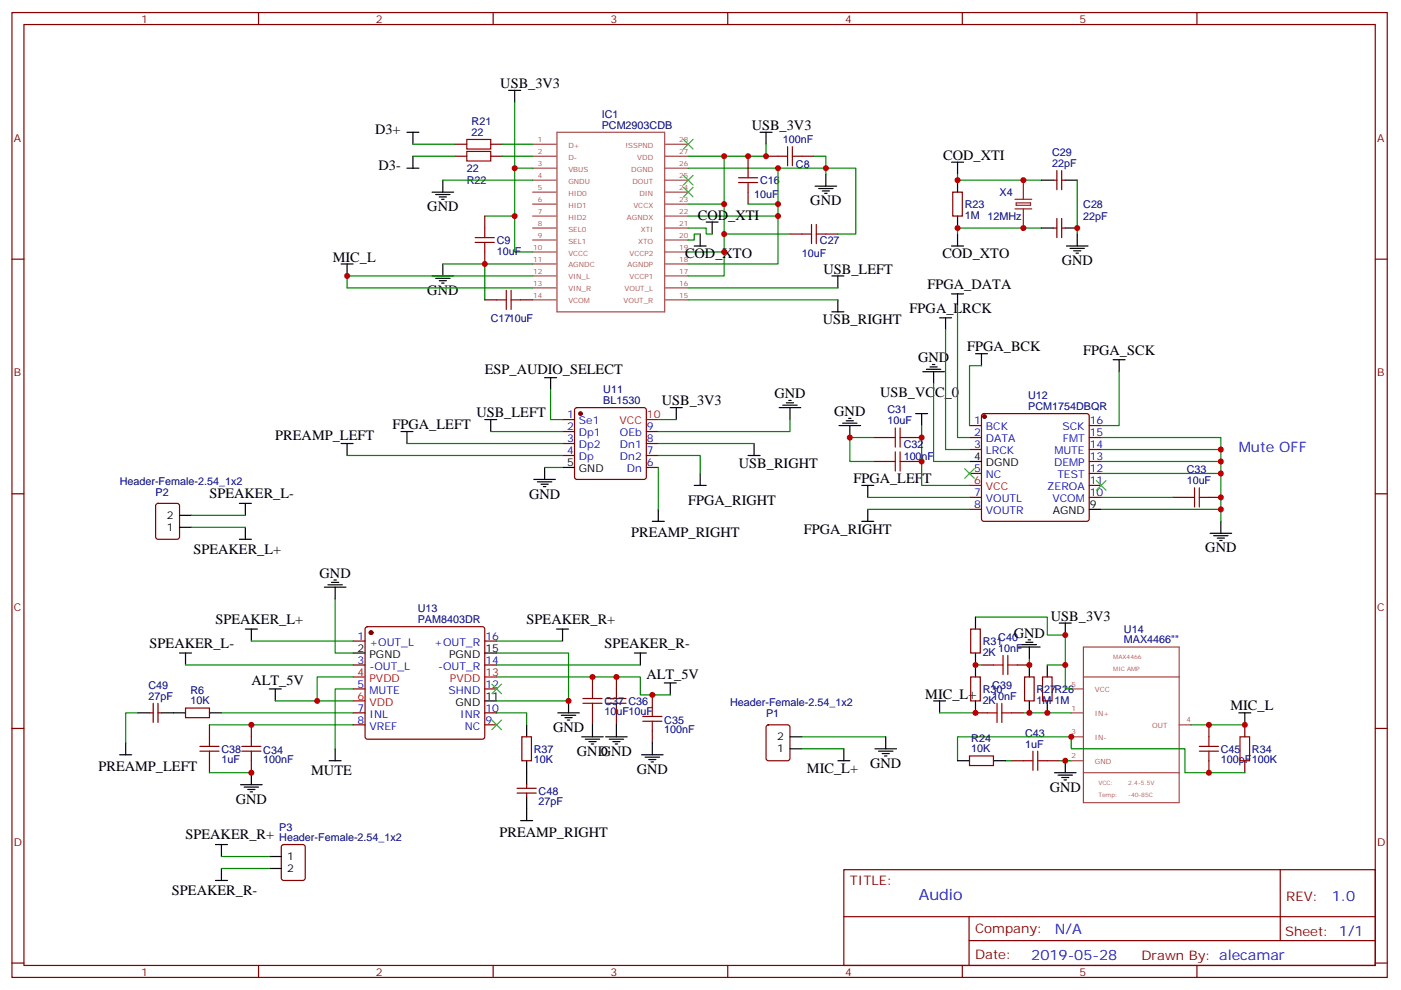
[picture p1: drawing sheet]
<svg xmlns="http://www.w3.org/2000/svg" width="413mm" height="292mm" viewBox="0 0 413 292" stroke-linecap="round" stroke-linejoin="round" font-family="sans-serif">
<g fill="none" stroke="#870000" stroke-width=".35">
<path d="M3.5 3.7h405.4v284.3h-405.4zM7.1 7.2h398.2v277.3h-398.2zM76.2 3.7v3.5M145.3 3.7v3.5M214.5 3.7v3.5M283.6 3.7v3.5M352.8 3.7v3.5M134.1 42.5h3.5M134.1 46h3.5M144.6 42.5h3.6M144.6 46h3.6M220.5 46v3.6"/>
<path d="M220.5 56.6v3.5M225.8 46h3.5M236.4 46h3.5M280.8 56.6h2.8v7.1h-2.8zM310.4 53.1h1.1M311.5 50.3v5.6M312.9 50.3v5.6M312.9 53.1h1.1M3.5 76.4h3.6M142.9 63.7v3.5M142.9 74.3v3.5M232.8 69h3.6"/>
<path d="M243.4 69h3.5M310.4 67.2h1.1M311.5 64.4v5.6M312.9 64.4v5.6M312.9 67.2h1.1M405.3 76.4h3.6M142.9 88.4h3.5M153.5 88.4h3.5M165.8 123.6h3.5M165.8 127.2h3.5M165.8 130.7h3.5M165.8 134.2h3.5"/>
<path d="M169.6 120.3l.4-.2h19.8l.5 .2 .2 .5v19.8l-.2 .5-.5 .2h-19.8l-.5-.2-.2-.5v-19.8zM190.5 127.2h3.5M190.5 130.7h3.5M190.5 134.2h3.5M190.5 137.8h3.5M257.5 128.9h3.6M257.5 136h3.6M268.1 128.9h3.5M268.1 136h3.5M285.8 125.4h3.5M285.8 128.9h3.5M285.8 132.5h3.5"/>
<path d="M285.8 139.5h3.5M289.5 122.1l.5-.2h30.3l.5 .2 .2 .5v30.3l-.2 .5-.5 .2h-30.3l-.5-.2-.2-.5v-30.3zM321 125.4h3.6M321 128.9h3.6M321 132.5h3.6M321 139.5h3.6M321 136h3.6M3.5 145.5h3.6M46.1 148.5l.5-.2h5.6l.7 .5v9.4l-.4 .7h-5.9l-.7-.4v-9.5zM285.8 146.6h3.5M285.8 150.1h3.5M321 146.6h3.6"/>
<path d="M321 143.1h3.6M345.7 146.6h3.5M356.3 146.6h3.5M405.3 145.5h3.6M104.1 188.9h3.5M104.1 196h3.5M107.8 184.9l.5-.2h33.9l.5 .2 .2 .5v31.7l-.3 .5-.4 .2h-33.9l-.5-.2-.2-.5v-31.7zM142.9 188.9h3.5M142.9 196h3.5M174.6 199.5v3.5M181.7 199.5v3.5M286.1 199.5h2.8v7.1h-2.8z"/>
<path d="M286.1 185.4h2.8v7h-2.8zM289.3 196h3.5M299.9 196h3.5M302 199.5h2.8v7.1h-2.8zM307.3 199.5h2.8v7.1h-2.8zM3.5 214.7h3.6M44.1 210.1h1.1M45.2 207.3v5.6M46.6 210.1h1M46.6 207.3v5.6M54.7 208.7h7v2.8h-7zM61.7 213.6v3.5"/>
<path d="M74.1 213.6v3.5M104.1 203h3.5M104.1 210.1h3.5M104.1 213.6h3.5M142.9 203h3.5M142.9 210.1h3.5M142.9 213.6h3.5M153.8 217.1h2.8v7.1h-2.8zM174.6 210.1v3.5M181.7 210.1v3.5M192.3 204.8v3.5M192.3 215.4v3.5"/>
<path d="M226 213.8l.5-.2h5.6l.7 .4v9.5l-.4 .6-5.9 .1-.7-.5v-9.4zM287.5 210.1h3.5M298.1 210.1h3.5M356.3 213.6v3.5M366.9 213.6v3.5M405.3 214.7h3.6M61.7 224.2v3.5M74.1 224.2v3.5M152.4 233.7h5.6M152.4 232.3h5.6M155.2 231.2v1.1M155.2 233.7v1.1"/>
<path d="M285.8 222.8h7v2.8h-7zM298.1 224.2h3.5M308.7 224.2h3.5M356.3 224.2v3.5M366.9 224.2v3.5M83.1 249.1l.5-.2h5.7l.6 .4 .1 9.5-.5 .6-5.9 .1-.6-.5-.1-9.4zM248.7 256.3h156.6v28.2h-156.6zM377.3 256.3v20.9M248.7 270.1h156.5M285.6 277.2h119.6M285.6 270.1v14.2M3.5 283.8h3.6"/>
<path d="M76.2 284.5v3.5M145.3 284.5v3.5M214.5 284.5v3.5M283.6 284.5v3.5M352.8 284.5v3.5M405.3 283.8h3.6"/>
</g>
<g fill="none" stroke="#a64a4a" stroke-width=".35">
<path d="M164.2 39h31.7v52.9h-31.7zM157 42.5h6.9M157 46h6.9M157 49.6h6.9M157 53.1h6.9M157 56.6h6.9M195.9 42.5h6.9M195.9 46h6.9M195.9 49.6h6.9M195.9 53.1h6.9M195.9 56.6h6.9M157 60.1h6.9"/>
<path d="M157 63.7h6.9M157 67.2h6.9M157 70.7h6.9M157 74.3h6.9M157 77.8h6.9M195.9 60.1h6.9M195.9 63.7h6.9M195.9 67.2h6.9M195.9 70.7h6.9M195.9 74.3h6.9M195.9 77.8h6.9M157 81.3h6.9"/>
<path d="M157 84.8h6.9M157 88.4h6.9M195.9 81.3h6.9M195.9 84.8h6.9M195.9 88.4h6.9M319.3 199.5h28.2M319.3 190.7h28.2v45.8h-28.2zM315.7 210.1h3.5M315.7 217.1h3.5M315.7 203h3.5M347.5 213.6h3.5M315.7 224.2h3.5"/>
<path d="M319.3 227.7h28.2"/>
</g>
<g fill="none" stroke="#000" stroke-width=".35">
<path d="M119.9 39h3.6M121.7 39v3.5M149.9 26.6h3.6M151.7 26.6v3.6M224 39h3.5M225.8 39v3.5M119.9 49.6h3.6M121.7 46v3.6M127.4 56.6h6.3M128.4 57.3h4.2M129.5 58h2.1M130.2 58.7h.7"/>
<path d="M130.5 53.1v3.5M240.2 54.9h6.4M241.3 55.6h4.2M242.4 56.3h2.1M243.1 57h.7M243.4 51.3v3.6M280.5 47.8h3.5M282.2 47.8v3.5M282.2 53.1v3.5M306.9 53.1h3.5M314 53.1h3.5M100.5 77.8h3.6"/>
<path d="M102.3 77.8v3.5M130.5 77.8v3.5M204.6 72.5h3.5M206.4 69v3.5M208.1 65.4h3.6M209.9 65.4v3.6M280.5 72.5h3.5M282.2 63.7v3.5M282.2 69v3.5M306.9 67.2h3.5M314 67.2h3.5M314.3 72.5h6.4"/>
<path d="M315.4 73.2h4.2M316.4 73.9h2.2M317.1 74.6h.8M317.5 69v3.5M127.4 81.3h6.3M128.4 82h4.2M129.5 82.7h2.1M130.2 83.4h.7M245.2 81.3h3.5M245.2 91.9h3.5M246.9 81.3v3.5M246.9 88.4v3.5"/>
<path d="M276.9 93.7h3.6M278.7 93.7v3.5M280.5 86.6h3.5M282.2 86.6v3.5M160.5 111.3h3.5M162.3 111.3v3.5M230.7 119.4h4.2M231.8 118.7h2.1M232.5 118h.7M272 109.5h6.3M273 108.8h4.3M274.1 108.1h2.1"/>
<path d="M274.8 107.4h.7M275.2 109.5v3.6M287.5 104.2h3.5M289.3 104.2v3.6M328.1 106h3.5M329.8 106v3.5M100.5 130.7h3.6M102.3 130.7v3.5M118.2 127.2h3.5M119.9 127.2v3.5M142.9 123.6h3.5M144.6 123.6v3.6"/>
<path d="M160.5 137.8v3.5M165.8 137.8h3.5M197.6 120.1h3.5M199.3 120.1v3.5M206.4 139.5v3.6M220.5 134.2h3.5M222.2 130.7v3.5M229.7 120.1h6.3M232.8 120.1v3.5M247.3 125.4h6.3M248.4 124.7h4.2M249.4 124h2.1"/>
<path d="M250.1 123.3h.7M250.5 125.4v3.5M269.9 121.9h3.5M271.6 121.9v3.5M285.8 136h3.5M52.9 155.4h3.5M52.9 151.9h3.5M70.6 148.3h3.5M70.6 158.9h3.5M72.3 148.3v3.6M72.3 155.4v3.5M157.3 141.3h6.4"/>
<path d="M158.4 142h4.2M159.5 142.7h2.1M160.2 143.4h.7M192.3 153.6h3.5M194 150.1v3.5M204.6 143.1h3.5M254 143.1h3.5M254 153.6h3.5M255.8 143.1v3.5M255.8 150.1v3.5M321 150.1h3.6M356.7 157.2h6.3"/>
<path d="M357.7 157.9h4.2M358.8 158.6h2.1M359.5 159.3h.7M359.8 153.6v3.6M95.6 173h6.4M96.7 172.3h4.2M97.7 171.6h2.1M98.4 170.9h.7M98.8 173v3.6M52.9 192.4h3.5M54.7 192.4v3.6M72.3 185.4h3.5"/>
<path d="M74.1 185.4v3.5M104.1 192.4h3.5M142.9 192.4h3.5M164 185.4h3.6M165.8 185.4v3.5M187 192.4h3.5M188.7 192.4v3.6M287.5 181.9v3.5M287.5 192.4v7.1M300.2 190.7h6.4M301.3 190h4.2M302.3 189.3h2.1"/>
<path d="M303 188.6h.7M303.4 190.7v3.5M303.4 196v3.5M308.7 196v3.5M312.2 183.6h3.5M314 183.6v3.5M37 218.9v3.5M40.6 210.1h3.5M47.6 210.1h7.1M61.7 210.1h3.6M79.4 203h3.5M81.1 203v3.6"/>
<path d="M142.9 206.6h3.5M155.2 213.6v3.5M164.4 210.1h6.3M165.5 210.8h4.2M166.5 211.5h2.1M167.2 212.2h.7M167.6 206.6v3.5M171.4 217.1h6.4M172.5 217.8h4.2M173.6 218.5h2.1M174.3 219.3h.7M174.6 213.6v3.5"/>
<path d="M178.5 217.1h6.4M179.6 217.8h4.2M180.6 218.5h2.1M181.3 219.3h.7M181.7 213.6v3.5M192.3 218.9v3.5M195.8 201.3h3.5M197.6 201.3v3.5M232.8 217.1h3.6M261.1 217.1v3.6M275.2 206.6h3.5M276.9 206.6v3.5"/>
<path d="M287.5 206.6v3.5M303.4 206.6v3.5M308.7 206.6v3.5M365.1 210.1h3.6M366.9 210.1v3.5M35.3 222.4h3.5M70.9 231.2h6.4M72 232h4.2M73 232.7h2.1M73.7 233.4h.7M74.1 227.7v3.5M97 224.2h3.5"/>
<path d="M98.8 220.7v3.5M155.2 224.2v7M155.2 234.8v7M189.1 222.4h6.3M190.1 223.1h4.3M191.2 223.8h2.1M191.9 224.5h.7M232.8 220.7h3.6M246.9 224.2h3.6M248.7 220.7v3.5M257.9 220.7h6.3M258.9 221.4h4.3"/>
<path d="M260 222.1h2.1M260.7 222.8h.7M282.2 224.2h3.6M292.8 224.2h3.5M310.8 227.7h6.3M311.9 228.4h4.2M312.9 229.1h2.1M313.6 229.8h.7M314 224.2v3.5M63.5 248.9h3.5M63.5 259.5h3.5M65.3 248.9v3.5"/>
<path d="M65.3 255.9v3.6M79.4 252.4h3.5M79.4 255.9h3.5M153.5 241.8h3.5"/>
</g>
<g fill="none" stroke="#a10000" stroke-width=".35">
<path d="M137.6 41.1h7v2.8h-7zM137.6 44.6h7v2.8h-7zM217.7 52.4h5.6M217.7 53.8h5.6M220.5 49.6v2.8M220.5 53.8v2.8M229.3 46h2.8M232.1 43.2v5.7M233.5 46h2.9M233.5 43.2v5.7M140.1 70h5.6M140.1 71.4h5.6"/>
<path d="M142.9 67.2v2.8M142.9 71.4v2.9M236.4 69h2.8M239.2 66.1v5.7M240.6 69h2.8M240.6 66.1v5.7M146.4 88.4h2.8M149.2 85.5v5.7M150.6 85.5v5.7M150.6 88.4h2.9M261.1 128.9h2.8M261.1 136h2.8"/>
<path d="M263.9 126.1v5.7M263.9 133.2v5.6M265.3 128.9h2.8M265.3 126.1v5.7M265.3 133.2v5.6M265.3 136h2.8M349.2 146.6h2.9M352.1 143.8v5.6M353.5 146.6h2.8M353.5 143.8v5.6M292.8 196h2.8M295.6 193.1v5.7"/>
<path d="M297 193.1v5.7M297 196h2.9M58.9 220h5.7M61.7 217.1v2.9M71.3 220h5.6M74.1 217.1v2.9M171.8 207.3h5.6M171.8 205.8h5.6M174.6 203v2.8M174.6 207.3v2.8M178.9 207.3h5.6M178.9 205.8h5.6"/>
<path d="M181.7 203v2.8M181.7 207.3v2.8M189.4 211.1h5.7M189.4 212.5h5.7M192.3 208.3v2.8M192.3 212.5v2.9M291 210.1h2.9M293.9 207.3v5.6M295.3 207.3v5.6M295.3 210.1h2.8M353.5 220h5.6M356.3 217.1v2.9"/>
<path d="M365.5 217.1h2.8v7.1h-2.8zM58.9 221.4h5.7M61.7 221.4v2.8M71.3 221.4h5.6M74.1 221.4v2.8M301.6 224.2h2.8M304.4 221.4v5.6M305.9 221.4v5.6M305.9 224.2h2.8M353.5 221.4h5.6M356.3 221.4v2.8"/>
</g>
<g fill="none" stroke="#008700" stroke-width=".35">
<path d="M151.7 30.2v19.4h5.3M121.7 42.5h12.4M121.7 46h12.4M130.5 53.1h26.5M148.2 42.5h8.8M148.2 46h8.8M151.7 49.6v24.7h5.3M202.8 49.6h49.4v19.4h-5.3M213.4 46v14.1h-10.6M225.8 42.5v3.5h-23M229.3 49.6v10.5h-8.8M239.9 46h3.5v5.3"/>
<path d="M282.2 51.3v1.8h24.7M317.5 53.1v15.9M130.5 77.8h26.5M142.9 63.7h8.8M142.9 77.8v10.6M202.8 67.2h5.3v1.8h1.8M202.8 63.7h26.5M206.4 69h-1.8v1.7h-1.8M213.4 60.1v14.2h-10.6M213.4 74.3v7h-10.6M213.4 69h19.4M229.3 60.1v17.7h-26.5"/>
<path d="M306.9 67.2h-24.7v1.8M157 81.3h-54.7v3.5h54.7M202.8 84.8h44.1M202.8 88.4h44.1M278.7 97.2v35.3h7.1M282.2 90.1v38.8h3.6M162.3 114.8v8.8h3.5M275.2 113.1v22.9h10.6M289.3 107.8h-3.5v17.6M329.8 109.5v15.9h-5.2M102.3 134.2h63.5M119.9 130.7h45.9"/>
<path d="M144.6 127.2h21.2M160.5 137.8h5.3M194 134.2h12.4v5.3M194 130.7h28.2M194 137.8v12.3M194 123.6h5.3M232.8 123.6v3.6h-38.8M257.5 128.9h-7v7.1h7M271.6 125.4v17.7h14.2M324.6 139.5h35.2v10.6M324.6 128.9h35.2v10.6M324.6 136h35.2"/>
<path d="M324.6 132.5h35.2M56.4 155.4h15.9M56.4 151.9h15.9M255.8 146.6h30M255.8 150.1h30M324.6 150.1h35.2v3.5M324.6 146.6h21.1M98.8 176.6v15.8h5.3M54.7 196h49.4M74.1 188.9h30M104.1 199.5h-10.6v7.1h-12.4M146.4 192.4h21.2v14.2h-21.2"/>
<path d="M146.4 199.5h42.3v5.3h8.9M146.4 188.9h19.4M146.4 196h42.3M287.5 181.9h21.2v5.2h5.3v15.9h1.7M287.5 196h1.8M303.4 194.2v1.8M308.7 196h5.3M40.6 210.1h-3.6v8.8M61.7 213.6h42.4M65.3 210.1h38.8M93.5 206.6h10.6M104.1 203h-5.3v17.7"/>
<path d="M146.4 210.1h8.8v3.5M236.4 217.1h24.7M276.9 210.1h10.6M301.6 210.1h14.1M351 213.6h15.9M61.7 227.7h12.4M236.4 220.7h12.3M282.2 224.2v-7.1h33.5v3.6h33.5v7h17.7M296.3 224.2h1.8M312.2 224.2h3.5M65.3 252.4h14.1M65.3 255.9h14.1"/>
</g>
<g fill="none" stroke="#3c3" stroke-width=".35">
<path d="M201.4 41.1l2.9 2.8M201.4 51.7l2.9 2.8M201.4 55.2l2.9 2.8M204.3 41.1l-2.9 2.8M204.3 51.7l-2.9 2.8M204.3 55.2l-2.9 2.8M284.3 138.1l2.9 2.8M287.2 138.1l-2.9 2.8M323.1 141.6l2.9 2.9M326 141.6l-2.9 2.9M145 201.6l2.8 2.8M145 212.2l2.8 2.8"/>
<path d="M147.8 201.6l-2.8 2.8M147.8 212.2l-2.8 2.8"/>
</g>
<path d="M299.2 58.7h4.9M299.5 59.8h4.2v.7h-4.2zM301.6 53.1v5.6M299.2 61.6h4.9M301.6 61.6v5.6" fill="none" stroke="#8c2424" stroke-width=".35"/>
<g fill="#870000" stroke="#870000" stroke-width=".35">
<circle cx="171.1" cy="121.9" r=".53"/>
<circle cx="290.2" cy="122.8" r=".53"/>
<circle cx="109.4" cy="186.4" r=".53"/>
</g>
<path d="M190.5 123.6h3.5M285.8 143.1h3.5M104.1 199.5h3.5M142.9 199.5h3.5M104.1 206.6h3.5" fill="none" stroke="#f00" stroke-width=".35"/>
<g fill="#c00">
<circle cx="359.8" cy="132.5" r=".88"/>
<circle cx="102.3" cy="81.3" r=".88"/>
<circle cx="315.7" cy="217.1" r=".88"/>
<circle cx="356.3" cy="227.7" r=".88"/>
<circle cx="314" cy="187.1" r=".88"/>
<circle cx="287.5" cy="196" r=".88"/>
<circle cx="314" cy="196" r=".88"/>
<circle cx="314" cy="224.2" r=".88"/>
<circle cx="174.6" cy="199.5" r=".88"/>
<circle cx="181.7" cy="199.5" r=".88"/>
<circle cx="192.3" cy="204.8" r=".88"/>
<circle cx="359.8" cy="139.5" r=".88"/>
<circle cx="359.8" cy="150.1" r=".88"/>
<circle cx="271.6" cy="136" r=".88"/>
<circle cx="317.5" cy="67.2" r=".88"/>
<circle cx="301.6" cy="67.2" r=".88"/>
<circle cx="282.2" cy="67.2" r=".88"/>
<circle cx="301.6" cy="53.1" r=".88"/>
<circle cx="282.2" cy="53.1" r=".88"/>
<circle cx="213.4" cy="69" r=".88"/>
<circle cx="229.3" cy="63.7" r=".88"/>
<circle cx="213.4" cy="74.3" r=".88"/>
<circle cx="213.4" cy="46" r=".88"/>
<circle cx="220.5" cy="46" r=".88"/>
<circle cx="142.9" cy="77.8" r=".88"/>
<circle cx="225.8" cy="46" r=".88"/>
<circle cx="243.4" cy="49.6" r=".88"/>
<circle cx="151.7" cy="49.6" r=".88"/>
<circle cx="151.7" cy="63.7" r=".88"/>
<circle cx="229.3" cy="49.6" r=".88"/>
<circle cx="213.4" cy="60.1" r=".88"/>
<circle cx="229.3" cy="60.1" r=".88"/>
<circle cx="271.6" cy="128.9" r=".88"/>
<circle cx="250.5" cy="128.9" r=".88"/>
<circle cx="359.8" cy="146.6" r=".88"/>
<circle cx="359.8" cy="136" r=".88"/>
<circle cx="167.6" cy="206.6" r=".88"/>
<circle cx="93.5" cy="206.6" r=".88"/>
<circle cx="74.1" cy="213.6" r=".88"/>
<circle cx="74.1" cy="227.7" r=".88"/>
<circle cx="303.4" cy="210.1" r=".88"/>
<circle cx="308.7" cy="210.1" r=".88"/>
<circle cx="287.5" cy="210.1" r=".88"/>
<circle cx="303.4" cy="196" r=".88"/>
<circle cx="356.3" cy="213.6" r=".88"/>
<circle cx="366.9" cy="213.6" r=".88"/>
</g>
<text font-size="4.6" fill="#00f" x="270.8" y="265.3">Audio</text>
<g font-size="4.2">
<text x="147.5" y="25.9">USB_3V3</text>
<text x="110.5" y="39.4">D3+</text>
<text x="221.5" y="38.3">USB_3V3</text>
<text x="278" y="47.1">COD_XTI</text>
<text x="111.6" y="50">D3-</text>
<text x="125.9" y="62.3">GND</text>
<text x="205.7" y="64.7">COD_XTI</text>
<text x="238.8" y="60.5">GND</text>
<text x="98.1" y="77.1">MIC_L</text>
<text x="201.9" y="76.1">COD_XTO</text>
<text x="277.8" y="76.1">COD_XTO</text>
<text x="242.7" y="80.6">USB_LEFT</text>
<text x="312.9" y="78.1">GND</text>
<text x="125.9" y="87">GND</text>
<text x="273.4" y="85.1">FPGA_DATA</text>
<text x="242.5" y="95.5">USB_RIGHT</text>
<text x="268.1" y="92.2">FPGA_LRCK</text>
<text x="270.6" y="106.8">GND</text>
<text x="285.1" y="103.5">FPGA_BCK</text>
<text x="319.3" y="104.5">FPGA_SCK</text>
<text x="142.9" y="110.2">ESP_AUDIO_SELECT</text>
<text x="195.1" y="119.4">USB_3V3</text>
<text x="228.3" y="117.4">GND</text>
<text x="259.4" y="116.9">USB_VCC_0</text>
<text x="140.4" y="122.9">USB_LEFT</text>
<text x="245.9" y="122.7">GND</text>
<text x="81.1" y="129.6">PREAMP_LEFT</text>
<text x="115.7" y="126.5">FPGA_LEFT</text>
<text x="217.8" y="137.8">USB_RIGHT</text>
<text x="251.5" y="142.3">FPGA_LEFT</text>
<text x="61.7" y="146.8">SPEAKER_L-</text>
<text x="155.9" y="146.9">GND</text>
<text x="202.8" y="149">FPGA_RIGHT</text>
<text x="186" y="158.4">PREAMP_RIGHT</text>
<text x="236.9" y="157.2">FPGA_RIGHT</text>
<text x="57" y="163.3">SPEAKER_L+</text>
<text x="355.3" y="162.8">GND</text>
<text x="94.2" y="170.3">GND</text>
<text x="63.5" y="183.9">SPEAKER_L+</text>
<text x="155.2" y="183.9">SPEAKER_R+</text>
<text x="309.7" y="182.9">USB_3V3</text>
<text x="44.1" y="190.9">SPEAKER_L-</text>
<text x="178.2" y="190.9">SPEAKER_R-</text>
<text x="298.8" y="187.9">GND</text>
<text x="74.1" y="201.9">ALT_5V</text>
<text x="190.5" y="200.1">ALT_5V</text>
<text x="272.7" y="205.9">MIC_L+</text>
<text x="362.7" y="209.4">MIC_L</text>
<text x="163" y="215.7">GND</text>
<text x="29" y="227.2">PREAMP_LEFT</text>
<text x="170" y="222.8">GND</text>
<text x="177.1" y="222.8">GND</text>
<text x="237.8" y="227.8">MIC_L+</text>
<text x="256.5" y="226.3">GND</text>
<text x="91.7" y="228.4">MUTE</text>
<text x="187.7" y="228.1">GND</text>
<text x="309.4" y="233.4">GND</text>
<text x="69.5" y="236.9">GND</text>
<text x="54.7" y="247.4">SPEAKER_R+</text>
<text x="147.2" y="246.6">PREAMP_RIGHT</text>
<text x="50.7" y="263.8">SPEAKER_R-</text>
</g>
<g font-size="4.2" fill="#00f">
<text x="365.1" y="133.2">Mute OFF</text>
<text x="392.5" y="265.6">1.0</text>
<text x="310.9" y="275.1">N/A</text>
<text x="304" y="282.9">2019-05-28</text>
</g>
<g font-size="3.9" fill="#800">
<text x="250.5" y="260.9">TITLE:</text>
<text x="379.1" y="265.6">REV:</text>
<text x="287.4" y="275.1">Company:</text>
<text x="378.7" y="275.7">Sheet: 1/1</text>
<text x="287.4" y="282.8">Date:</text>
<text x="336.4" y="282.8">Drawn By: alecamar</text>
</g>
<g font-size="3.2" fill="#800">
<text x="41.6" y="6.7">1</text>
<text x="110.8" y="6.7">2</text>
<text x="179.9" y="6.7">3</text>
<text x="249.1" y="6.7">4</text>
<text x="318.2" y="6.7">5</text>
<text x="4.1" y="41.8">A</text>
<text x="405.9" y="41.8">A</text>
<text x="4.1" y="110.9">B</text>
<text x="405.9" y="110.9">B</text>
<text x="4.1" y="180.1">C</text>
<text x="405.9" y="180.1">C</text>
<text x="4.1" y="249.2">D</text>
<text x="405.9" y="249.2">D</text>
<text x="41.6" y="287.5">1</text>
<text x="110.8" y="287.5">2</text>
<text x="179.9" y="287.5">3</text>
<text x="249.1" y="287.5">4</text>
<text x="318.2" y="287.5">5</text>
</g>
<g font-size="3.2" fill="#000080">
<text x="177.4" y="34.7">IC1</text>
<text x="139" y="40">22</text>
<text x="139" y="36.9">R21</text>
<text x="177.4" y="37.9">PCM2903CDB</text>
<text x="230.7" y="42.2">100nF</text>
<text x="310.1" y="46.1">C29</text>
<text x="137.6" y="50.8">22</text>
<text x="234.6" y="49.4">C8</text>
<text x="310.1" y="49.2">22pF</text>
<text x="137.6" y="54.3">R22</text>
<text x="222.2" y="58.2">10uF</text>
<text x="224" y="54.3">C16</text>
<text x="294.6" y="57.9">X4</text>
<text x="284.3" y="64.5">1M</text>
<text x="284.3" y="61.3">R23</text>
<text x="291" y="64.9">12MHz</text>
<text x="319.3" y="64.9">22pF</text>
<text x="319.3" y="61.4">C28</text>
<text x="146.4" y="71.9">C9</text>
<text x="241.7" y="71.9">C27</text>
<text x="146.4" y="75">10uF</text>
<text x="236.4" y="75.8">10uF</text>
<text x="144.6" y="94.9">C1710uF</text>
<text x="177.8" y="119.1">BL1530</text>
<text x="177.8" y="115.8">U11</text>
<text x="303.1" y="117.7">U12</text>
<text x="261.6" y="125.1">10uF</text>
<text x="261.6" y="121.9">C31</text>
<text x="303" y="120.8">PCM1754DBQR</text>
<text x="266.3" y="131.9">C32</text>
<text x="266.3" y="135.4">100nF</text>
<text x="35.3" y="142.8">Header-Female-2.54_1x2</text>
<text x="349.8" y="142.7">10uF</text>
<text x="349.8" y="139.5">C33</text>
<text x="45.9" y="146">P2</text>
<text x="123.1" y="183.6">PAM8403DR</text>
<text x="123.1" y="180.4">U13</text>
<text x="289.6" y="190">R31</text>
<text x="294.2" y="188.9">C40</text>
<text x="331.3" y="189.6">MAX4466&quot;&quot;</text>
<text x="331.3" y="186.5">U14</text>
<text x="289.6" y="193.2">2K</text>
<text x="294.2" y="192.1">10nF</text>
<text x="43.8" y="203.1">C49</text>
<text x="292.5" y="203">C39</text>
<text x="43.8" y="206.2">27pF</text>
<text x="56.1" y="207.6">10K</text>
<text x="56.1" y="204.5">R6</text>
<text x="178.2" y="207.7">C37 C36</text>
<text x="215.2" y="208.1">Header-Female-2.54_1x2</text>
<text x="289.6" y="207.3">2K</text>
<text x="289.6" y="204.2">R30</text>
<text x="292.5" y="206.2">10nF</text>
<text x="305.5" y="207.3">1M 1M</text>
<text x="305.5" y="204.1">R27R26</text>
<text x="178.2" y="210.9">10uF10uF</text>
<text x="195.8" y="213.4">C35</text>
<text x="225.8" y="211.3">P1</text>
<text x="65.3" y="221.8">C38</text>
<text x="157.3" y="221.8">R37</text>
<text x="195.8" y="216.1">100nF</text>
<text x="286.3" y="221.7">10K</text>
<text x="286.3" y="218.5">R24</text>
<text x="302.1" y="220.3">1uF</text>
<text x="302.1" y="217.1">C43</text>
<text x="359.8" y="221.8">C45</text>
<text x="369" y="221.8">R34</text>
<text x="65.3" y="225">1uF</text>
<text x="77.6" y="225">100nF</text>
<text x="77.6" y="222.2">C34</text>
<text x="157.3" y="225">10K</text>
<text x="359.8" y="225">100pF100K</text>
<text x="158.7" y="237.3">27pF</text>
<text x="158.8" y="234.2">C48</text>
<text x="82.3" y="245">P3</text>
<text x="82.3" y="247.8">Header-Female-2.54_1x2</text>
</g>
<g font-size="3.2" fill="#00f">
<text x="167.1" y="123.3">1</text>
<text x="170.6" y="125.1">Se1</text>
<text x="287.1" y="125.1">1</text>
<text x="321.2" y="125.1">16</text>
<text x="167.1" y="126.8">2</text>
<text x="167.1" y="130.4">3</text>
<text x="170.6" y="128.6">Dp1</text>
<text x="182.7" y="128.6">OEb</text>
<text x="190.7" y="130.4">8</text>
<text x="190.7" y="126.8">9</text>
<text x="287.1" y="128.6">2</text>
<text x="290.6" y="126.8">BCK</text>
<text x="290.6" y="130.4">DATA</text>
<text x="313.1" y="126.8">SCK</text>
<text x="313.3" y="130.4">FMT</text>
<text x="321.2" y="128.6">15</text>
<text x="167.1" y="133.9">4</text>
<text x="170.6" y="132.1">Dp2</text>
<text x="170.6" y="135.6">Dp</text>
<text x="182.7" y="135.6">Dn2</text>
<text x="182.7" y="132.1">Dn1</text>
<text x="190.7" y="137.4">6</text>
<text x="190.7" y="133.9">7</text>
<text x="287.1" y="132.1">3</text>
<text x="290.6" y="133.9">LRCK</text>
<text x="310.7" y="137.4">DEMP</text>
<text x="310.8" y="133.9">MUTE</text>
<text x="321.2" y="135.6">13</text>
<text x="321.2" y="132.1">14</text>
<text x="184.7" y="139.2">Dn</text>
<text x="287.1" y="139.2">5</text>
<text x="290.6" y="140.9">NC</text>
<text x="311.6" y="140.9">TEST</text>
<text x="321.2" y="142.7">11</text>
<text x="321.2" y="139.2">12</text>
<text x="287.1" y="146.2">7</text>
<text x="287.1" y="149.8">8</text>
<text x="290.6" y="148">VOUTL</text>
<text x="308.7" y="144.5">ZEROA</text>
<text x="310.2" y="148">VCOM</text>
<text x="321.2" y="146.2">10</text>
<text x="290.6" y="151.5">VOUTR</text>
<text x="105.4" y="188.6">1</text>
<text x="108.9" y="190.3">+OUT_L</text>
<text x="128" y="190.3">+OUT_R</text>
<text x="143.1" y="188.6">16</text>
<text x="105.4" y="195.6">3</text>
<text x="108.9" y="197.4">-OUT_L</text>
<text x="129.1" y="197.4">-OUT_R</text>
<text x="143.1" y="195.6">14</text>
<text x="105.4" y="202.7">5</text>
<text x="143.1" y="202.7">12</text>
<text x="105.4" y="209.7">7</text>
<text x="108.9" y="204.4">MUTE</text>
<text x="132.2" y="204.4">SHND</text>
<text x="143.1" y="209.7">10</text>
<text x="105.4" y="213.3">8</text>
<text x="108.9" y="211.5">INL</text>
<text x="108.9" y="215">VREF</text>
<text x="135.7" y="211.5">INR</text>
<text x="137" y="215">NC</text>
<text x="143.1" y="213.3">9</text>
</g>
<g font-size="3.2" fill="#f00">
<text x="182.6" y="125.1">VCC</text>
<text x="190.7" y="123.3">10</text>
<text x="287.1" y="142.7">6</text>
<text x="290.6" y="144.5">VCC</text>
<text x="105.4" y="199.1">4</text>
<text x="108.9" y="200.9">PVDD</text>
<text x="132.6" y="200.9">PVDD</text>
<text x="143.1" y="199.1">13</text>
<text x="105.4" y="206.2">6</text>
<text x="108.9" y="208">VDD</text>
</g>
<g font-size="3.2">
<text x="167.1" y="137.4">5</text>
<text x="287.1" y="135.6">4</text>
<text x="290.6" y="137.4">DGND</text>
<text x="170.6" y="139.2">GND</text>
<text x="321.2" y="149.8">9</text>
<text x="49.1" y="152.9">2</text>
<text x="310.3" y="151.5">AGND</text>
<text x="49.1" y="156.5">1</text>
<text x="105.4" y="192.1">2</text>
<text x="108.9" y="193.9">PGND</text>
<text x="132.4" y="193.9">PGND</text>
<text x="143.1" y="192.1">15</text>
<text x="134.3" y="208">GND</text>
<text x="143.1" y="206.2">11</text>
<text x="229.1" y="221.7">1</text>
<text x="229.1" y="218.2">2</text>
<text x="84.7" y="253.5">1</text>
<text x="84.7" y="257">2</text>
</g>
<g font-size="2.1" fill="#a54b4b">
<text x="158.5" y="41.8">1</text>
<text x="200.2" y="41.8">28</text>
<text x="158.5" y="45.3">2</text>
<text x="167.5" y="43.6">D+</text>
<text x="167.5" y="47.1">D-</text>
<text x="184.3" y="43.6">!SSPND</text>
<text x="187.8" y="47.1">VDD</text>
<text x="200.2" y="45.3">27</text>
<text x="158.5" y="48.9">3</text>
<text x="158.5" y="52.4">4</text>
<text x="167.5" y="50.6">VBUS</text>
<text x="186.1" y="50.6">DGND</text>
<text x="200.2" y="48.9">26</text>
<text x="200.2" y="52.4">25</text>
<text x="158.5" y="55.9">5</text>
<text x="158.5" y="59.5">6</text>
<text x="167.5" y="54.1">GNDU</text>
<text x="167.5" y="57.7">HID0</text>
<text x="186.4" y="54.1">DOUT</text>
<text x="188.4" y="57.7">DIN</text>
<text x="200.2" y="55.9">24</text>
<text x="200.2" y="59.5">23</text>
<text x="158.5" y="63">7</text>
<text x="167.5" y="61.2">HID1</text>
<text x="167.5" y="64.7">HID2</text>
<text x="184.8" y="64.7">AGNDX</text>
<text x="186.7" y="61.2">VCCX</text>
<text x="200.2" y="63">22</text>
<text x="158.5" y="66.5">8</text>
<text x="158.5" y="70">9</text>
<text x="167.5" y="68.2">SEL0</text>
<text x="167.5" y="71.8">SEL1</text>
<text x="188.1" y="71.8">XTO</text>
<text x="188.9" y="68.2">XTI</text>
<text x="200.2" y="66.5">21</text>
<text x="200.2" y="70">20</text>
<text x="157.2" y="73.6">10</text>
<text x="157.2" y="77.1">11</text>
<text x="167.5" y="75.3">VCCC</text>
<text x="185.5" y="75.3">VCCP2</text>
<text x="200.2" y="73.6">19</text>
<text x="200.2" y="77.1">18</text>
<text x="157.2" y="80.6">12</text>
<text x="167.5" y="78.8">AGNDC</text>
<text x="167.5" y="82.4">VIN_L</text>
<text x="185" y="78.8">AGNDP</text>
<text x="185.5" y="82.4">VCCP1</text>
<text x="200.2" y="80.6">17</text>
<text x="157.2" y="84.1">13</text>
<text x="157.2" y="87.7">14</text>
<text x="167.5" y="85.9">VIN_R</text>
<text x="167.5" y="89.4">VCOM</text>
<text x="183.8" y="89.4">VOUT_R</text>
<text x="184.1" y="85.9">VOUT_L</text>
<text x="200.2" y="84.1">16</text>
<text x="200.2" y="87.7">15</text>
<text x="315.8" y="202.3">5</text>
<text x="315.8" y="209.4">1</text>
<text x="322.7" y="204.1">VCC</text>
<text x="322.7" y="211.1">IN+</text>
<text x="339.6" y="214.6">OUT</text>
<text x="349.7" y="212.9">4</text>
<text x="315.8" y="216.4">3</text>
<text x="322.7" y="218.2">IN-</text>
<text x="315.8" y="223.5">2</text>
<text x="322.7" y="225.2">GND</text>
</g>
<g font-size="1.8" fill="#a54b4b">
<text x="328.1" y="194.2">MAX4466</text>
<text x="328.1" y="197.7">MIC AMP</text>
<text x="323.7" y="231.2">VCC:</text>
<text x="332.5" y="231.2">2.4-5.5V</text>
<text x="323.7" y="234.8">Temp:</text>
<text x="332.5" y="234.8">-40-85C</text>
</g>
</svg>
